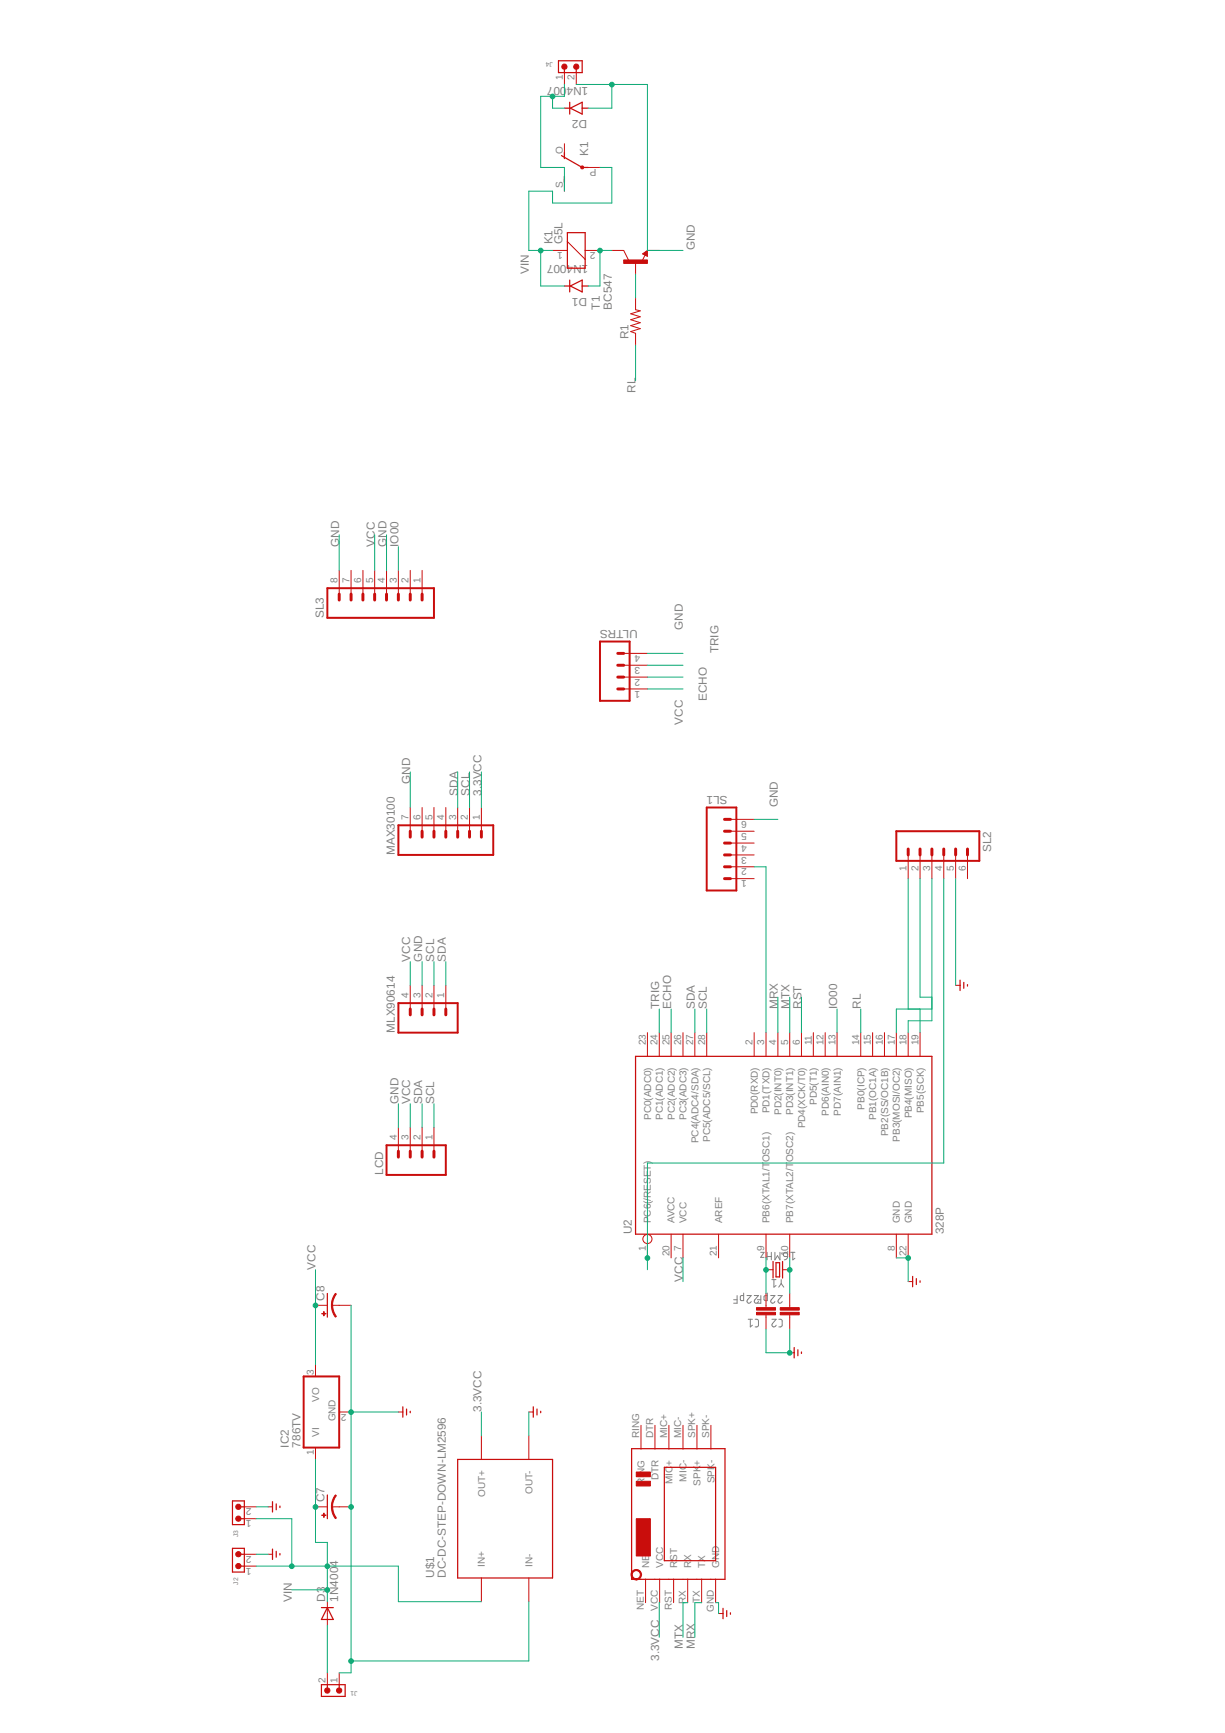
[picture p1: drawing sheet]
<svg xmlns="http://www.w3.org/2000/svg" width="210mm" height="297mm" viewBox="0 0 210 297" stroke-linecap="round" stroke-linejoin="round" font-family="sans-serif">
<g fill="none" stroke="#808080" stroke-width=".17">
<path d="M130.3 214.7h.6l-.6 .8h.6M131.4 215.4h.8M131.4 214.7v1.2M132.2 214.7v1.2M132.2 219.3h.8M132.6 219.3v1.3l.4-.3M132.8 214.7v1.2l.4-.7 .4 .7v-1.2M133.9 219.3v.7M134.3 214.8l.3-.1 .3 .1 .1 .6-.7-.1-.1-.3zM135 215.4l-.1 .3-.5 .2M135.5 214.7h.7M135.8 214.7v1.2l.4-.2"/>
<path d="M125.7 222.8h.6M126.3 222.1v1.3h-.6M127.4 221.6v1.3h-.4l-.1-.7 .5-.1M128 222.1h.7l-.6 .7a.36 .36 0 0 0 .1 .6 .36 .36 0 0 0 .5-.3M128.2 226.1h.7M128.6 226.1v1.3l.3-.3M129.2 222.1h.8l-.7 .7a.36 .36 0 0 0 .1 .6 .36 .36 0 0 0 .6-.3M129.4 226.1h.4l.2 .3-.1 .9-.5 .1M129.8 222.8h.6M130.4 222.1v1.3h-.6M131.5 221.6v1.3h-.5l-.1-.7 .6-.1M132.1 222.1h.7l-.6 .7a.36 .36 0 0 0 .1 .6 .36 .36 0 0 0 .5-.3"/>
<path d="M132.3 226.1h.7l-.6 .7a.36 .36 0 0 0 .1 .6 .36 .36 0 0 0 .5-.3M133.3 222.1h.7l-.6 .7a.36 .36 0 0 0 .1 .6 .36 .36 0 0 0 .5-.3M133.5 226.1h.4l.1 .3v.9l-.5 .1M133.9 220l.4 .6M133.9 220l-.5 .6"/>
</g>
<g fill="none" stroke="#c90d0c" stroke-width=".21">
<path d="M95.7 10.4h4.1v2h-4.1zM96.7 11.4v1M96.7 18.5h1M97.6 17.5v2.1M97.7 18.5l2.1-1v2.1zM98.7 11.4v1M99.8 18.5h1M96.2 26.7l3.6 2h1M96.7 26.2v1M96.7 30.2v1M97.2 39.9h3.1v6.1h-3.1zM96.7 49h1"/>
<path d="M97.6 48v2M97.7 49l2.1-1v2zM99.8 49h1M110.5 43.5l.2-.1v.3l-.4-.2 .5-.4v.6M164.5 168v1.8M165.1 168.4v1M165.8 168.8v.2M108.9 181.1h50.8v30.4h-50.8zM132.5 216.2v2.9M133 216.4h.6v2.5h-.6zM134.1 216.2v2.9M156.4 218.8v1.8"/>
<path d="M157 219.2v1M157.6 219.5v.3M56.1 221.7v4.1M136.1 231v1.7M136.7 231.4v1M137.3 231.7v.3M39.8 257.3h2.1v4h-2.1zM40.9 258.3h1M46.7 257.4v1.8M47.3 257.8v1M48 258.1v.3M56.1 256.2v4.1"/>
<path d="M69 241.1v1.8M69.7 241.5v1M70.3 241.9v.2M78.4 250.1h16.3v20.4h-16.3zM91.4 241.1v1.8M92 241.5v1M92.6 241.9v.2M108.2 248.3h16v22.4h-16zM113.8 251.5h8.8v16h-8.8zM39.8 265.4h2.1v4.1h-2.1zM40.9 268.4h1M40.9 266.4h1"/>
<path d="M40.9 260.3h1M46.7 265.5v1.8M47.3 265.9v1M48 266.3v.2M55.1 275.5h2M56.1 275.5l1 2.1h-2zM123.9 275.7v1.8M124.5 276.1v1M125.2 276.4v.3M55.1 288.8h4v2h-4zM56.1 288.8v1M58.1 288.8v1"/>
</g>
<g fill="none" stroke="#c90d0c" stroke-width=".17">
<path d="M96.7 12.4v2.1M98.7 12.4v2.1M96.7 24.6v2.1M96.7 30.7v2.1M100.8 28.7h2M94.7 42.9h2.5M97.2 41.4l3.1 3M100.3 42.9h2.5M104.8 42.9h2.1l.8 1.6M108.9 45v2M108.9 51.1v2l.8 .2-1.6 .5 1.6 .5-1.6 .5 1.6 .5-1.6 .5 1.6 .5-1.6 .5 .8 .3v2.1M110.1 43.5l.8-.6v1z"/>
<path d="M110.5 43.7l-.5 1M110.9 42.9h2.1M58.1 97.8v4M60.2 97.8v4M62.2 97.8v4M64.2 97.8v4M66.2 97.8v4M68.3 97.8v4M70.3 97.8v4M72.3 97.8v4M106.9 118.1h4M106.9 116.1h4"/>
<path d="M106.9 114h4M106.9 112h4M70.3 138.4v4.1M72.3 138.4v4.1M74.4 138.4v4.1M76.4 138.4v4.1M78.4 138.4v4.1M80.5 138.4v4.1M82.5 138.4v4.1M125.2 150.6h4M125.2 148.6h4M125.2 146.5h4"/>
<path d="M125.2 144.5h4M125.2 142.5h4M125.2 140.4h4M155.6 146.5v4.1M157.6 146.5v4.1M159.7 146.5v4.1M161.7 146.5v4.1M163.7 146.5v4.1M165.8 146.5v4.1M70.3 168.9v4.1M72.3 168.9v4.1M74.4 168.9v4.1"/>
<path d="M76.4 168.9v4.1M110.9 177v4.1M113 177v4.1M115 177v4.1M117 177v4.1M119.1 177v4.1M121.1 177v4.1M129.2 177v4.1M131.3 177v4.1M133.3 177v4.1M135.3 177v4.1M137.3 177v4.1"/>
<path d="M139.4 177v4.1M141.4 177v4.1M143.4 177v4.1M147.5 177v4.1M149.5 177v4.1M151.6 177v4.1M153.6 177v4.1M155.6 177v4.1M157.6 177v4.1M163.7 168.9h.8M68.3 193.3v4M70.3 193.3v4"/>
<path d="M72.3 193.3v4M74.4 193.3v4M110.9 213.1v2.5M115 211.5v4.1M117 211.5v4.1M123.1 211.5v4.1M131.3 211.5v4.1M131.3 217.6h1.2M134.1 217.6h1.2M135.3 211.5v4.1M153.6 211.5v4.1M155.6 211.5v4.1"/>
<path d="M155.6 219.7h.8M54.1 233.9v2M54.1 223.7h2M60.2 223.7l-3.3 .1M131.3 221.7v2.4M131.3 225.4v2.4M135.3 221.7v2.4M135.3 225.4v2.4M135.3 231.9h.8M41.9 258.3h2M45.9 258.3h.8M54.1 248.1v2"/>
<path d="M54.1 258.3h2M58.1 242h2.1M60.2 258.3h-3.3M68.3 242h.7M82.5 246.1v4M90.6 242h.8M90.6 246.1v4M109.8 244.3v4.1M112.2 244.3v4.1M114.6 244.3v4.1M117 244.3v4.1M119.4 244.3v4.1"/>
<path d="M121.8 244.3v4.1M41.9 268.4h2M41.9 266.4h2M41.9 260.3h2M45.9 266.4h.8M56.1 274.5v4.1M82.5 270.5v4M90.6 270.5v4M110.6 270.6v4.1M113 270.6v4.1M115.4 270.6v4.1M117.8 270.6v4.1"/>
<path d="M120.2 270.6v4.1M122.6 270.6v4.1M123.1 276.6h.8M56.1 286.7v2.1M58.1 286.7v2.1"/>
<circle cx="110.9" cy="212.4" r=".78"/>
</g>
<path d="M56.1 100.8h18.3v5.1h-18.3zM102.8 110h5.1v10.1h-5.1zM121.1 138.4h5.1v14.2h-5.1zM68.3 141.5h16.2v5h-16.2zM153.6 142.5h14.2v5.1h-14.2zM68.3 171.9h10.1v5.1h-10.1zM66.2 196.3h10.2v5.1h-10.2zM52 235.9h6.1v12.2h-6.1z" fill="none" stroke="#c90d0c" stroke-width=".34"/>
<g fill="none" stroke="#c90d0c" stroke-width=".51">
<path d="M58.1 101.8v1M60.2 101.8v1M62.2 101.8v1M64.2 101.8v1M66.2 101.8v1M68.3 101.8v1M70.3 101.8v1M72.3 101.8v1M105.9 114h1M105.9 116.1h1M105.9 118.1h1M105.9 112h1"/>
<path d="M70.3 142.5v1M72.3 142.5v1M74.4 142.5v1M76.4 142.5v1M78.4 142.5v1M80.5 142.5v1M82.5 142.5v1M124.1 146.5h1.1M124.1 148.6h1.1M124.1 150.6h1.1M124.1 142.5h1.1M124.1 144.5h1.1"/>
<path d="M124.1 140.4h1.1M155.6 145.5v1M157.6 145.5v1M159.7 145.5v1M161.7 145.5v1M163.7 145.5v1M165.8 145.5v1M70.3 173v.9M72.3 173v.9M74.4 173v.9M76.4 173v.9M68.3 197.3v1"/>
<path d="M70.3 197.3v1M72.3 197.3v1M74.4 197.3v1"/>
</g>
<g fill="#c90d0c" stroke="#c90d0c" stroke-width=".17">
<path d="M55.5 259.4v.7z"/>
<path d="M55.1 259.7l.8 .1z"/>
<path d="M55.5 224.8v.7z"/>
<path d="M55.1 225.1l.8 .1z"/>
<path d="M109 252.3h2.4v.8h-2.4z"/>
<path d="M109 253.9h2.4v.8h-2.4z"/>
<path d="M109 260.3h2.4v6.4h-2.4z"/>
<path d="M129.6 224.1h3.3v.5h-3.3z"/>
<path d="M129.6 224.9h3.3v.5h-3.3z"/>
<path d="M133.7 224.1h3.2v.5h-3.2z"/>
<path d="M133.7 224.9h3.2v.5h-3.2z"/>
<path d="M106.9 44.6h4v.5h-4z"/>
</g>
<g fill="#c90d0c" stroke="#c90d0c" stroke-width=".17">
<path d="M57.5 256.2l.1 .1-.5 1.2-.1 .8h-.2l.2-1.1z" fill-rule="evenodd"/>
<path d="M56.8 258.3h.2l.2 1.2 .4 .7-.1 .1-.5-.9z" fill-rule="evenodd"/>
<path d="M57.5 221.7l.1 .1-.5 1.1-.1 .8h-.2l.2-1z" fill-rule="evenodd"/>
<path d="M56.8 223.7h.2l.2 1.2 .4 .7-.1 .2-.5-1z" fill-rule="evenodd"/>
<path d="M108.3 269.4a.9 .9 0 0 1 1.5 .1 .9 .9 0 0 1-.8 1.3v-.2a.7 .7 0 0 1-.6-1 .7 .7 0 0 1 1.2-.1 .7 .7 0 0 1-.4 1.1h-.2v.2a.91 .91 0 0 1-.7-1.4z" fill-rule="evenodd"/>
<path d="M99.6 28.5h.3v.4h-.3z" fill-rule="evenodd"/>
<circle cx="58.1" cy="289.8" r=".46"/>
<circle cx="56.1" cy="289.8" r=".46"/>
<circle cx="40.8" cy="268.4" r=".45"/>
<circle cx="40.8" cy="266.4" r=".45"/>
<circle cx="40.8" cy="260.3" r=".45"/>
<circle cx="40.8" cy="258.3" r=".45"/>
<circle cx="96.7" cy="11.4" r=".45"/>
<circle cx="98.7" cy="11.4" r=".45"/>
</g>
<g fill="none" stroke="#0dab76" stroke-width=".17">
<path d="M94.7 16.5v2h2M96.7 14.5v2h-4.1v12.2h4.1v4.1M98.7 14.5h12.2v28.4h6.1M104.8 14.5v4h-4M102.8 28.7h2v6.1h-10.1v-2h-4.1v10.1h4.1M92.6 42.9v6.1h4.1M104.8 42.9h-2v6.1h-2M108.9 47v4.1M108.9 59.2v6.1M58.1 91.7v6.1M64.2 91.7v6.1M66.2 91.7v6.1"/>
<path d="M68.3 93.7v4.1M110.9 112h6.1M110.9 118.1h6.1M110.9 116.1h6.1M110.9 114h6.1M70.3 132.3v6.1M78.4 132.3v6.1M80.5 132.3v6.1M82.5 132.3v6.1M129.2 140.4h4.1M129.2 148.6h2.1v28.4M155.6 150.6v22.4"/>
<path d="M157.6 150.6v20.3h2.1M159.7 150.6v24.4h-4.1v2M161.7 150.6v48.7h-50.8v18.3M163.7 150.6v18.3M70.3 164.8v4.1M72.3 164.8v4.1M74.4 164.8v4.1M76.4 164.8v4.1M113 173v4M115 173v4M119.1 173v4M121.1 173v4"/>
<path d="M133.3 170.9v6.1M135.3 170.9v6.1M137.3 170.9v6.1M143.4 173v4M147.5 173v4M157.6 173v4M159.7 173h-6.1v4M68.3 189.2v4.1M70.3 189.2v4.1M72.3 189.2v4.1M74.4 189.2v4.1M54.1 217.6v16.3"/>
<path d="M117 215.6v4.1M131.3 215.6v6.1M135.3 215.6v6.1M153.6 215.6h2v4.1M60.2 223.7v63h-2.1M131.3 227.8v4.1h4v-4.1M43.9 258.3h2M54.1 250.1v14.3h2v10.1M60.2 242h8.1M82.5 242v4.1M90.6 242v4.1M43.9 268.4h24.4v6.1h14.2"/>
<path d="M43.9 266.4h2M43.9 260.3h6.1v8.1M50 272.5h6.1M56.1 278.6v8.1M90.6 274.5v10.2h-30.4M113 274.7v5.9M117.8 274.7h-.8v5.9M120.2 274.7h-1.1v5.9M122.6 274.7h.5v1.9"/>
</g>
<g fill="#0dab76" stroke="#0dab76" stroke-width=".17">
<circle cx="155.6" cy="215.6" r=".4"/>
<circle cx="60.2" cy="258.3" r=".4"/>
<circle cx="60.2" cy="242" r=".4"/>
<circle cx="60.2" cy="284.7" r=".4"/>
<circle cx="135.3" cy="231.9" r=".4"/>
<circle cx="104.8" cy="14.5" r=".4"/>
<circle cx="110.9" cy="215.6" r=".4"/>
<circle cx="54.1" cy="223.8" r=".4"/>
<circle cx="131.3" cy="217.7" r=".4"/>
<circle cx="135.3" cy="217.7" r=".4"/>
<circle cx="54.1" cy="258.3" r=".4"/>
<circle cx="56.1" cy="268.5" r=".4"/>
<circle cx="50" cy="268.5" r=".4"/>
<circle cx="56.1" cy="272.5" r=".4"/>
<circle cx="92.6" cy="42.9" r=".4"/>
<circle cx="102.8" cy="42.9" r=".4"/>
<circle cx="94.7" cy="16.5" r=".4"/>
</g>
<g font-size="2" fill="#808080">
<text x="100.8" y="14.9" transform="rotate(-180 100.8 14.9)">1N4007</text>
<text x="100.6" y="20.7" transform="rotate(-180 100.6 20.7)">D2</text>
<text x="100.8" y="26.7" transform="rotate(-90 100.8 26.7)">K1</text>
<text x="94.7" y="41.9" transform="rotate(-90 94.7 41.9)">K1</text>
<text x="96.4" y="41.9" transform="rotate(-90 96.4 41.9)">G5L</text>
<text x="90.6" y="47" transform="rotate(-90 90.6 47)">VIN</text>
<text x="97.1" y="45.4" transform="rotate(-180 97.1 45.4)">007</text>
<text x="100.8" y="45.4" transform="rotate(-180 100.8 45.4)">1N4</text>
<text x="119.1" y="42.9" transform="rotate(-90 119.1 42.9)">GND</text>
<text x="100.6" y="51.1" transform="rotate(-180 100.6 51.1)">D1</text>
<text x="102.8" y="53.1" transform="rotate(-90 102.8 53.1)">T1</text>
<text x="104.8" y="53.1" transform="rotate(-90 104.8 53.1)">BC547</text>
<text x="107.7" y="58.2" transform="rotate(-90 107.7 58.2)">R1</text>
<text x="108.9" y="67.3" transform="rotate(-90 108.9 67.3)">RL</text>
<text x="58.1" y="93.7" transform="rotate(-90 58.1 93.7)">GND</text>
<text x="64.2" y="93.7" transform="rotate(-90 64.2 93.7)">VCC</text>
<text x="66.2" y="93.7" transform="rotate(-90 66.2 93.7)">GND</text>
<text x="68.3" y="93.7" transform="rotate(-90 68.3 93.7)">IO00</text>
<text x="55.5" y="105.9" transform="rotate(-90 55.5 105.9)">SL3</text>
<text x="109.3" y="107.9" transform="rotate(-180 109.3 107.9)">ULTRS</text>
<text x="117" y="107.9" transform="rotate(-90 117 107.9)">GND</text>
<text x="123.1" y="112" transform="rotate(-90 123.1 112)">TRIG</text>
<text x="117" y="124.2" transform="rotate(-90 117 124.2)">VCC</text>
<text x="121.1" y="120.1" transform="rotate(-90 121.1 120.1)">ECHO</text>
<text x="70.3" y="134.3" transform="rotate(-90 70.3 134.3)">GND</text>
<text x="78.4" y="136.4" transform="rotate(-90 78.4 136.4)">SDA</text>
<text x="80.5" y="136.4" transform="rotate(-90 80.5 136.4)">SCL</text>
<text x="82.5" y="136.4" transform="rotate(-90 82.5 136.4)">3.3VCC</text>
<text x="124.7" y="136.4" transform="rotate(-180 124.7 136.4)">SL1</text>
<text x="133.3" y="138.4" transform="rotate(-90 133.3 138.4)">GND</text>
<text x="67.7" y="146.5" transform="rotate(-90 67.7 146.5)">MAX30100</text>
<text x="169.8" y="146" transform="rotate(-90 169.8 146)">SL2</text>
<text x="70.3" y="164.8" transform="rotate(-90 70.3 164.8)">VCC</text>
<text x="72.3" y="164.8" transform="rotate(-90 72.3 164.8)">GND</text>
<text x="74.4" y="164.8" transform="rotate(-90 74.4 164.8)">SCL</text>
<text x="76.4" y="164.8" transform="rotate(-90 76.4 164.8)">SDA</text>
<text x="113" y="172.9" transform="rotate(-90 113 172.9)">TRIG</text>
<text x="115" y="172.9" transform="rotate(-90 115 172.9)">ECHO</text>
<text x="119.1" y="172.9" transform="rotate(-90 119.1 172.9)">SDA</text>
<text x="121.1" y="172.9" transform="rotate(-90 121.1 172.9)">SCL</text>
<text x="133.3" y="172.9" transform="rotate(-90 133.3 172.9)">MRX</text>
<text x="135.3" y="172.9" transform="rotate(-90 135.3 172.9)">MTX</text>
<text x="137.3" y="172.9" transform="rotate(-90 137.3 172.9)">RST</text>
<text x="143.4" y="172.9" transform="rotate(-90 143.4 172.9)">IO00</text>
<text x="147.5" y="172.9" transform="rotate(-90 147.5 172.9)">RL</text>
<text x="67.7" y="177" transform="rotate(-90 67.7 177)">MLX90614</text>
<text x="68.3" y="189.2" transform="rotate(-90 68.3 189.2)">GND</text>
<text x="70.3" y="189.2" transform="rotate(-90 70.3 189.2)">VCC</text>
<text x="72.3" y="189.2" transform="rotate(-90 72.3 189.2)">SDA</text>
<text x="74.4" y="189.2" transform="rotate(-90 74.4 189.2)">SCL</text>
<text x="65.6" y="201.4" transform="rotate(-90 65.6 201.4)">LCD</text>
<text x="108.3" y="211.5" transform="rotate(-90 108.3 211.5)">U2</text>
<text x="161.7" y="211.5" transform="rotate(-90 161.7 211.5)">328P</text>
<text x="54.1" y="217.6" transform="rotate(-90 54.1 217.6)">VCC</text>
<text x="117" y="219.7" transform="rotate(-90 117 219.7)">VCC</text>
<text x="55.6" y="222.9" transform="rotate(-90 55.6 222.9)">C8</text>
<text x="82.5" y="242" transform="rotate(-90 82.5 242)">3.3VCC</text>
<text x="49.5" y="248.1" transform="rotate(-90 49.5 248.1)">IC2</text>
<text x="51.5" y="248.1" transform="rotate(-90 51.5 248.1)">786TV</text>
<text x="55.6" y="257.5" transform="rotate(-90 55.6 257.5)">C7</text>
<text x="50" y="274.5" transform="rotate(-90 50 274.5)">VIN</text>
<text x="55.7" y="274.5" transform="rotate(-90 55.7 274.5)">D3</text>
<text x="57.9" y="274.5" transform="rotate(-90 57.9 274.5)">1N4004</text>
<text x="74.4" y="270.5" transform="rotate(-90 74.4 270.5)">U$1</text>
<text x="76.4" y="270.5" transform="rotate(-90 76.4 270.5)">DC-DC-STEP-DOWN-LM2596</text>
<text x="113" y="284.7" transform="rotate(-90 113 284.7)">3.3VCC</text>
<text x="117" y="282.7" transform="rotate(-90 117 282.7)">MTX</text>
<text x="119.1" y="282.7" transform="rotate(-90 119.1 282.7)">MRX</text>
</g>
<g font-size="1.7" fill="#808080">
<text x="96.4" y="13.7" transform="rotate(-90 96.4 13.7)">1</text>
<text x="98.5" y="13.7" transform="rotate(-90 98.5 13.7)">2</text>
<text x="96.4" y="26.4" transform="rotate(-90 96.4 26.4)">O</text>
<text x="102.2" y="29" transform="rotate(-180 102.2 29)">P</text>
<text x="96.4" y="32.2" transform="rotate(-90 96.4 32.2)">S</text>
<text x="96.4" y="43.2" transform="rotate(-180 96.4 43.2)">1</text>
<text x="102" y="43.2" transform="rotate(-180 102 43.2)">2</text>
<text x="57.8" y="100" transform="rotate(-90 57.8 100)">8</text>
<text x="59.9" y="100" transform="rotate(-90 59.9 100)">7</text>
<text x="61.9" y="100" transform="rotate(-90 61.9 100)">6</text>
<text x="63.9" y="100" transform="rotate(-90 63.9 100)">5</text>
<text x="66" y="100" transform="rotate(-90 66 100)">4</text>
<text x="68" y="100" transform="rotate(-90 68 100)">3</text>
<text x="70" y="100" transform="rotate(-90 70 100)">2</text>
<text x="72" y="100" transform="rotate(-90 72 100)">1</text>
<text x="109.7" y="112.3" transform="rotate(-180 109.7 112.3)">4</text>
<text x="109.7" y="118.4" transform="rotate(-180 109.7 118.4)">1</text>
<text x="109.7" y="116.3" transform="rotate(-180 109.7 116.3)">2</text>
<text x="109.7" y="114.3" transform="rotate(-180 109.7 114.3)">3</text>
<text x="70" y="140.6" transform="rotate(-90 70 140.6)">7</text>
<text x="72" y="140.6" transform="rotate(-90 72 140.6)">6</text>
<text x="74.1" y="140.6" transform="rotate(-90 74.1 140.6)">5</text>
<text x="76.1" y="140.6" transform="rotate(-90 76.1 140.6)">4</text>
<text x="78.1" y="140.6" transform="rotate(-90 78.1 140.6)">3</text>
<text x="80.2" y="140.6" transform="rotate(-90 80.2 140.6)">2</text>
<text x="82.2" y="140.6" transform="rotate(-90 82.2 140.6)">1</text>
<text x="128" y="142.8" transform="rotate(-180 128 142.8)">5</text>
<text x="128" y="140.7" transform="rotate(-180 128 140.7)">6</text>
<text x="128" y="148.8" transform="rotate(-180 128 148.8)">2</text>
<text x="128" y="146.8" transform="rotate(-180 128 146.8)">3</text>
<text x="128" y="144.8" transform="rotate(-180 128 144.8)">4</text>
<text x="155.3" y="149.4" transform="rotate(-90 155.3 149.4)">1</text>
<text x="157.4" y="149.4" transform="rotate(-90 157.4 149.4)">2</text>
<text x="159.4" y="149.4" transform="rotate(-90 159.4 149.4)">3</text>
<text x="161.4" y="149.4" transform="rotate(-90 161.4 149.4)">4</text>
<text x="163.5" y="149.4" transform="rotate(-90 163.5 149.4)">5</text>
<text x="165.5" y="149.4" transform="rotate(-90 165.5 149.4)">6</text>
<text x="128" y="150.9" transform="rotate(-180 128 150.9)">1</text>
<text x="70" y="171.1" transform="rotate(-90 70 171.1)">4</text>
<text x="72" y="171.1" transform="rotate(-90 72 171.1)">3</text>
<text x="74.1" y="171.1" transform="rotate(-90 74.1 171.1)">2</text>
<text x="76.1" y="171.1" transform="rotate(-90 76.1 171.1)">1</text>
<text x="110.6" y="179.2" transform="rotate(-90 110.6 179.2)">23</text>
<text x="112.7" y="179.2" transform="rotate(-90 112.7 179.2)">24</text>
<text x="114.7" y="179.2" transform="rotate(-90 114.7 179.2)">25</text>
<text x="116.7" y="179.2" transform="rotate(-90 116.7 179.2)">26</text>
<text x="118.8" y="179.2" transform="rotate(-90 118.8 179.2)">27</text>
<text x="120.8" y="179.2" transform="rotate(-90 120.8 179.2)">28</text>
<text x="128.9" y="179.2" transform="rotate(-90 128.9 179.2)">2</text>
<text x="131" y="179.2" transform="rotate(-90 131 179.2)">3</text>
<text x="133" y="179.2" transform="rotate(-90 133 179.2)">4</text>
<text x="135" y="179.2" transform="rotate(-90 135 179.2)">5</text>
<text x="137.1" y="179.2" transform="rotate(-90 137.1 179.2)">6</text>
<text x="139.1" y="179.2" transform="rotate(-90 139.1 179.2)">11</text>
<text x="141.1" y="179.2" transform="rotate(-90 141.1 179.2)">12</text>
<text x="143.1" y="179.2" transform="rotate(-90 143.1 179.2)">13</text>
<text x="147.2" y="179.2" transform="rotate(-90 147.2 179.2)">14</text>
<text x="149.2" y="179.2" transform="rotate(-90 149.2 179.2)">15</text>
<text x="151.3" y="179.2" transform="rotate(-90 151.3 179.2)">16</text>
<text x="153.3" y="179.2" transform="rotate(-90 153.3 179.2)">17</text>
<text x="155.3" y="179.2" transform="rotate(-90 155.3 179.2)">18</text>
<text x="157.4" y="179.2" transform="rotate(-90 157.4 179.2)">19</text>
<text x="111.5" y="192" transform="rotate(-90 111.5 192)">PC0(ADC0)</text>
<text x="113.6" y="192" transform="rotate(-90 113.6 192)">PC1(ADC1)</text>
<text x="115.6" y="192" transform="rotate(-90 115.6 192)">PC2(ADC2)</text>
<text x="117.6" y="192" transform="rotate(-90 117.6 192)">PC3(ADC3)</text>
<text x="129.8" y="191" transform="rotate(-90 129.8 191)">PD0(RXD)</text>
<text x="131.9" y="190.8" transform="rotate(-90 131.9 190.8)">PD1(TXD)</text>
<text x="133.9" y="191.1" transform="rotate(-90 133.9 191.1)">PD2(INT0)</text>
<text x="135.9" y="191.1" transform="rotate(-90 135.9 191.1)">PD3(INT1)</text>
<text x="140" y="189.4" transform="rotate(-90 140 189.4)">PD5(T1)</text>
<text x="142" y="191.2" transform="rotate(-90 142 191.2)">PD6(AIN0)</text>
<text x="144.1" y="191.2" transform="rotate(-90 144.1 191.2)">PD7(AIN1)</text>
<text x="148.1" y="190.2" transform="rotate(-90 148.1 190.2)">PB0(ICP)</text>
<text x="150.1" y="192" transform="rotate(-90 150.1 192)">PB1(OC1A)</text>
<text x="156.2" y="191.7" transform="rotate(-90 156.2 191.7)">PB4(MISO)</text>
<text x="158.3" y="190.8" transform="rotate(-90 158.3 190.8)">PB5(SCK)</text>
<text x="68" y="195.5" transform="rotate(-90 68 195.5)">4</text>
<text x="70" y="195.5" transform="rotate(-90 70 195.5)">3</text>
<text x="72" y="195.5" transform="rotate(-90 72 195.5)">2</text>
<text x="74.1" y="195.5" transform="rotate(-90 74.1 195.5)">1</text>
<text x="119.7" y="196" transform="rotate(-90 119.7 196)">PC4(ADC4/SDA)</text>
<text x="121.7" y="195.8" transform="rotate(-90 121.7 195.8)">PC5(ADC5/SCL)</text>
<text x="138" y="193.4" transform="rotate(-90 138 193.4)">PD4(XCK/T0)</text>
<text x="152.2" y="194.8" transform="rotate(-90 152.2 194.8)">PB2(SS/OC1B)</text>
<text x="154.2" y="195.7" transform="rotate(-90 154.2 195.7)">PB3(MOSI/OC2)</text>
<text x="131.9" y="199.2" transform="rotate(-90 131.9 199.2)">OSC1)</text>
<text x="135.9" y="199.2" transform="rotate(-90 135.9 199.2)">OSC2)</text>
<text x="111.5" y="209.7" transform="rotate(-90 111.5 209.7)">PC6(/RESET)</text>
<text x="115.6" y="209.7" transform="rotate(-90 115.6 209.7)">AVCC</text>
<text x="117.6" y="209.7" transform="rotate(-90 117.6 209.7)">VCC</text>
<text x="123.7" y="209.7" transform="rotate(-90 123.7 209.7)">AREF</text>
<text x="131.9" y="209.7" transform="rotate(-90 131.9 209.7)">PB6(XTAL1/T</text>
<text x="135.9" y="209.7" transform="rotate(-90 135.9 209.7)">PB7(XTAL2/T</text>
<text x="154.2" y="209.7" transform="rotate(-90 154.2 209.7)">GND</text>
<text x="156.2" y="209.7" transform="rotate(-90 156.2 209.7)">GND</text>
<text x="110.6" y="214.4" transform="rotate(-90 110.6 214.4)">1</text>
<text x="114.7" y="215.3" transform="rotate(-90 114.7 215.3)">20</text>
<text x="116.7" y="214.4" transform="rotate(-90 116.7 214.4)">7</text>
<text x="122.8" y="215.3" transform="rotate(-90 122.8 215.3)">21</text>
<text x="131" y="214.4" transform="rotate(-90 131 214.4)">9</text>
<text x="135" y="215.3" transform="rotate(-90 135 215.3)">10</text>
<text x="153.3" y="214.4" transform="rotate(-90 153.3 214.4)">8</text>
<text x="155.3" y="215.3" transform="rotate(-90 155.3 215.3)">22</text>
<text x="53.8" y="235.6" transform="rotate(-90 53.8 235.6)">3</text>
<text x="54.7" y="240.3" transform="rotate(-90 54.7 240.3)">VO</text>
<text x="57.5" y="243.6" transform="rotate(-90 57.5 243.6)">GND</text>
<text x="59.4" y="242.3" transform="rotate(-180 59.4 242.3)">2</text>
<text x="53.8" y="249.3" transform="rotate(-90 53.8 249.3)">1</text>
<text x="54.7" y="246.2" transform="rotate(-90 54.7 246.2)">VI</text>
<text x="109.5" y="246.5" transform="rotate(-90 109.5 246.5)">RING</text>
<text x="111.9" y="246.5" transform="rotate(-90 111.9 246.5)">DTR</text>
<text x="114.3" y="246.5" transform="rotate(-90 114.3 246.5)">MIC+</text>
<text x="115.2" y="251.2" transform="rotate(-90 115.2 251.2)">+</text>
<text x="116.7" y="246.5" transform="rotate(-90 116.7 246.5)">MIC-</text>
<text x="119.1" y="246.5" transform="rotate(-90 119.1 246.5)">SPK+</text>
<text x="120" y="251.2" transform="rotate(-90 120 251.2)">+</text>
<text x="121.5" y="246.5" transform="rotate(-90 121.5 246.5)">SPK-</text>
<text x="83.1" y="256.6" transform="rotate(-90 83.1 256.6)">OUT+</text>
<text x="91.2" y="256.1" transform="rotate(-90 91.2 256.1)">OUT-</text>
<text x="110.4" y="254.5" transform="rotate(-90 110.4 254.5)">RI</text>
<text x="110.4" y="252.8" transform="rotate(-90 110.4 252.8)">NG</text>
<text x="112.8" y="253.8" transform="rotate(-90 112.8 253.8)">DTR</text>
<text x="115.2" y="254.4" transform="rotate(-90 115.2 254.4)">MIC</text>
<text x="117.6" y="253.9" transform="rotate(-90 117.6 253.9)">MIC-</text>
<text x="120" y="254.7" transform="rotate(-90 120 254.7)">SPK</text>
<text x="122.4" y="254.2" transform="rotate(-90 122.4 254.2)">SPK-</text>
<text x="43.1" y="260.6" transform="rotate(-180 43.1 260.6)">1</text>
<text x="43.1" y="258.6" transform="rotate(-180 43.1 258.6)">2</text>
<text x="43.1" y="268.7" transform="rotate(-180 43.1 268.7)">1</text>
<text x="43.1" y="266.7" transform="rotate(-180 43.1 266.7)">2</text>
<text x="83.1" y="268.6" transform="rotate(-90 83.1 268.6)">IN+</text>
<text x="91.2" y="268.6" transform="rotate(-90 91.2 268.6)">IN-</text>
<text x="111.2" y="268.8" transform="rotate(-90 111.2 268.8)">NE</text>
<text x="113.6" y="268.8" transform="rotate(-90 113.6 268.8)">VCC</text>
<text x="116" y="268.8" transform="rotate(-90 116 268.8)">RST</text>
<text x="118.4" y="268.8" transform="rotate(-90 118.4 268.8)">RX</text>
<text x="120.8" y="268.8" transform="rotate(-90 120.8 268.8)">TX</text>
<text x="123.2" y="268.8" transform="rotate(-90 123.2 268.8)">GND</text>
<text x="110.3" y="275.9" transform="rotate(-90 110.3 275.9)">NET</text>
<text x="115.1" y="275.9" transform="rotate(-90 115.1 275.9)">RST</text>
<text x="117.5" y="274.9" transform="rotate(-90 117.5 274.9)">RX</text>
<text x="119.9" y="274.7" transform="rotate(-90 119.9 274.7)">TX</text>
<text x="112.7" y="276.1" transform="rotate(-90 112.7 276.1)">VCC</text>
<text x="122.3" y="276.3" transform="rotate(-90 122.3 276.3)">GND</text>
<text x="55.8" y="288.5" transform="rotate(-90 55.8 288.5)">2</text>
<text x="57.8" y="288.5" transform="rotate(-90 57.8 288.5)">1</text>
</g>
<g font-size="1.1" fill="#808080">
<text x="94.8" y="10.6" transform="rotate(-180 94.8 10.6)">J4</text>
<text x="40.8" y="263.5" transform="rotate(-90 40.8 263.5)">J3</text>
<text x="40.8" y="271.6" transform="rotate(-90 40.8 271.6)">J2</text>
<text x="61.3" y="289.8" transform="rotate(-180 61.3 289.8)">J1</text>
</g>
</svg>
